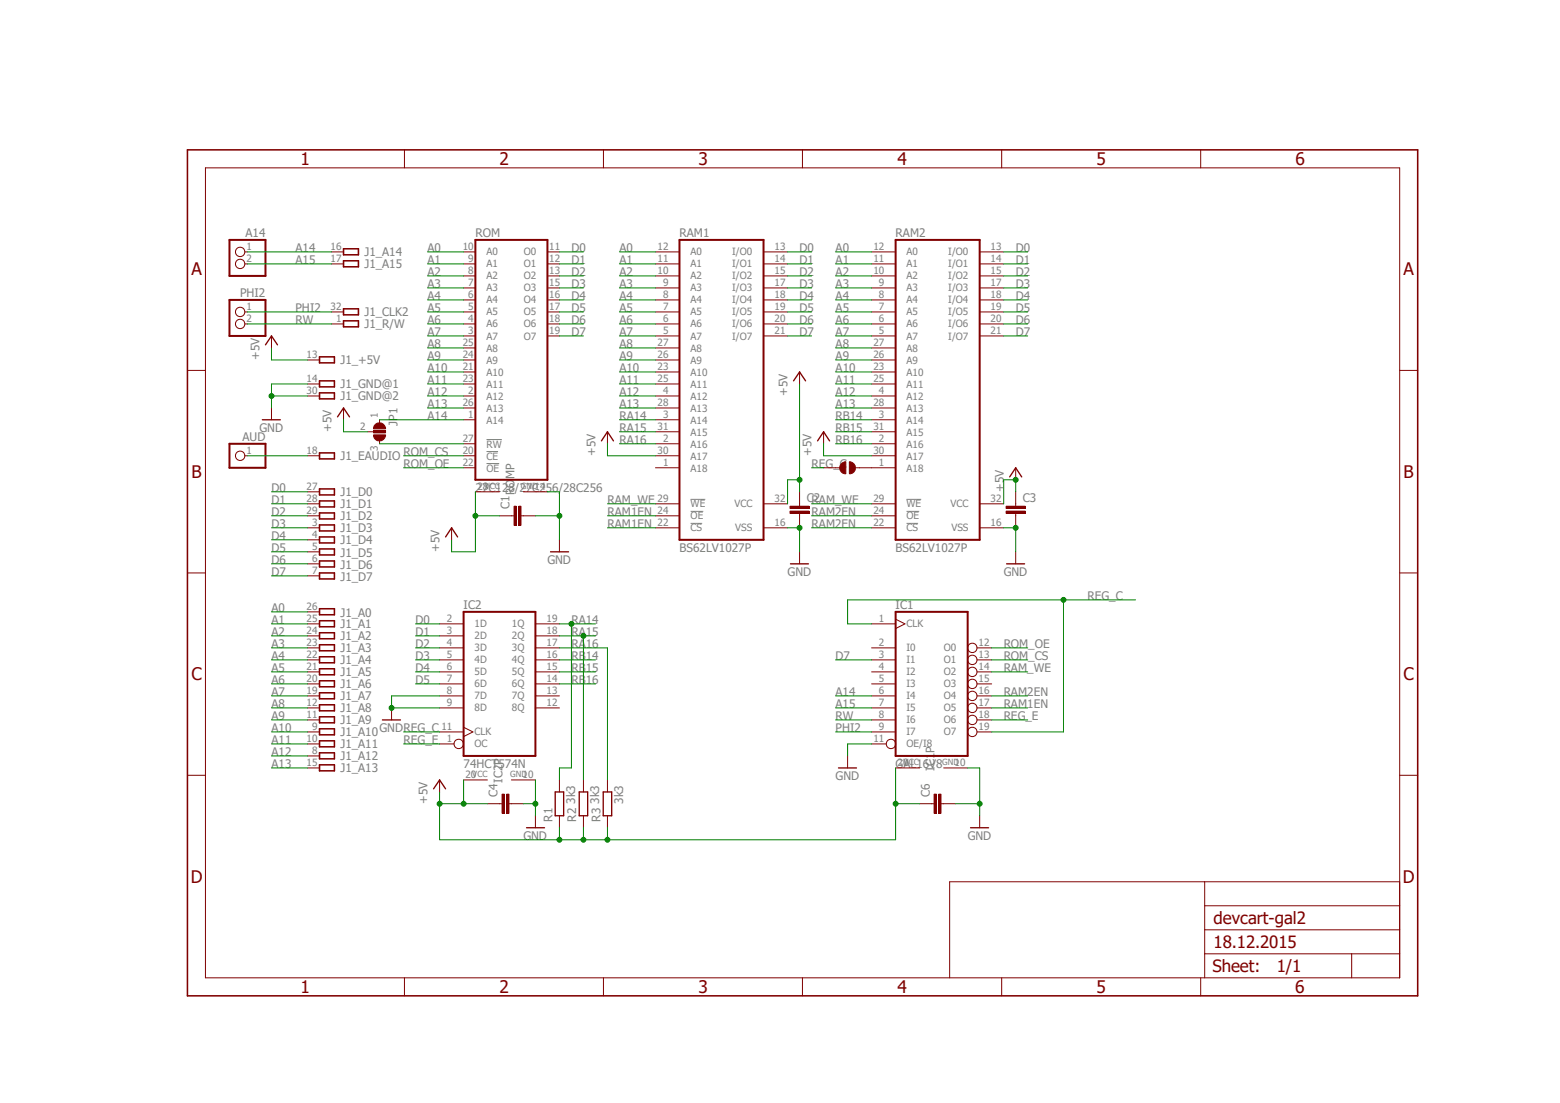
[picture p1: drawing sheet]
<svg xmlns="http://www.w3.org/2000/svg" width="297mm" height="210mm" viewBox="0 0 297 210" stroke-linecap="round" stroke-linejoin="round" font-family="sans-serif">
<path d="M35.2 28.2l235.1 161.9M270.3 28.2l-235.1 161.9" fill="none" stroke="#fff" stroke-width=".19"/>
<path d="M92.6 88.3h2.4M92.6 86h2.2M92.6 83.7h2.9M131.5 95.1h2.8M131.5 97.4h2.4M131.5 99.7h2.2M172.6 95.1h2.8M172.6 97.4h2.4M172.6 99.7h2.2" fill="none" stroke="#808080" stroke-width=".19"/>
<path d="M90.5 45.7h13.7v45.7h-13.7zM129.4 45.7h16v57.1h-16zM170.5 45.7h16v57.1h-16zM88.3 116.5h13.6v27.4h-13.6zM170.5 116.5h13.7v27.4h-13.7z" fill="none" stroke="#800000" stroke-width=".38"/>
<g fill="none" stroke="#800000" stroke-width=".19">
<path d="M39.1 32h227.4v154.2h-227.4zM77 28.5v3.5M114.9 28.5v3.5M152.8 28.5v3.5M190.7 28.5v3.5M228.6 28.5v3.5M63.1 48h2.3M63.1 50.2h2.3M63.1 59.4h2.3M88.3 48h2.2M88.3 50.2h2.2M88.3 52.5h2.2"/>
<path d="M88.3 54.8h2.2M88.3 57.1h2.2M88.3 59.4h2.2M104.2 48h2.3M104.2 50.2h2.3M104.2 52.5h2.3M104.2 54.8h2.3M104.2 57.1h2.3M104.2 59.4h2.3M124.8 48h4.6M124.8 50.2h4.6M124.8 52.5h4.6"/>
<path d="M124.8 54.8h4.6M124.8 57.1h4.6M124.8 59.4h4.6M145.4 48h4.5M145.4 50.2h4.5M145.4 52.5h4.5M145.4 54.8h4.5M145.4 57.1h4.5M145.4 59.4h4.5M165.9 48h4.6M165.9 50.2h4.6M165.9 52.5h4.6"/>
<path d="M165.9 54.8h4.6M165.9 57.1h4.6M165.9 59.4h4.6M186.5 48h4.6M186.5 50.2h4.6M186.5 52.5h4.6M186.5 54.8h4.6M186.5 57.1h4.6M186.5 59.4h4.6M35.7 70.5h3.4M51.7 64v2.3M51.7 77.7v2.2"/>
<path d="M58.5 68.5h2.3M58.5 73.1h2.3M58.5 75.4h2.3M63.1 61.7h2.3M88.3 61.7h2.2M88.3 64h2.2M88.3 66.3h2.2M88.3 68.5h2.2M88.3 70.8h2.2M88.3 73.1h2.2M88.3 75.4h2.2M88.3 77.7h2.2"/>
<path d="M88.3 79.9h2.2M104.2 61.7h2.3M104.2 64h2.3M124.8 61.7h4.6M124.8 64h4.6M124.8 66.3h4.6M124.8 68.5h4.6M124.8 70.8h4.6M124.8 73.1h4.6M124.8 75.4h4.6M124.8 77.7h4.6M124.8 79.9h4.6"/>
<path d="M145.4 61.7h4.5M145.4 64h4.5M152.2 70.8v2.3M165.9 61.7h4.6M165.9 64h4.6M165.9 66.3h4.6M165.9 68.5h4.6M165.9 70.8h4.6M165.9 73.1h4.6M165.9 75.4h4.6M165.9 77.7h4.6M165.9 79.9h4.6"/>
<path d="M186.5 61.7h4.6M186.5 64h4.6M266.5 70.5h3.4M58.5 95.9h2.3M58.5 98.2h2.3M58.5 93.6h2.3M88.3 84.5h2.2M88.3 86.8h2.2M88.3 89.1h2.2M90.5 93.6h4.6M95.1 98.2h2.7M97.9 96.4h.4v3.6h-.4z"/>
<path d="M98.8 96.4h.4v3.6h-.4zM99.2 98.2h2.7M99.7 93.6h4.5M115.7 82.2v2.3M124.8 95.9h4.6M124.8 98.2h4.6M124.8 82.2h4.6M124.8 84.5h4.6M124.8 86.8h4.6M124.8 89.1h4.6M145.4 95.9h4.5M150.4 97.3h3.7v.4h-3.7z"/>
<path d="M150.4 96.4h3.7v.4h-3.7zM152.2 93.6v2.8M152.2 97.7v2.8M156.8 82.2v2.3M165.9 95.9h4.6M165.9 98.2h4.6M165.9 82.2h4.6M165.9 84.5h4.6M165.9 86.8h4.6M165.9 89.1h4.6M186.5 95.9h4.6M191.6 97.3h3.6v.4h-3.6z"/>
<path d="M191.6 96.4h3.6v.4h-3.6zM193.4 89.1v2.3M193.4 93.6v2.8M193.4 97.7v2.8M35.7 109.1h3.4M58.5 100.5h2.3M58.5 118.8h2.3M58.5 102.8h2.3M58.5 105.1h2.3M58.5 107.4h2.3M58.5 109.6h2.3M58.5 116.5h2.3"/>
<path d="M83.7 118.8h4.6M86 100.5v2.3M101.9 118.8h4.6M106.5 102.8v2.3M124.8 100.5h4.6M145.4 100.5h4.5M152.2 105.1v2.3M165.9 100.5h4.6M165.9 118.8h4.6M170.5 117.9l1.8 .9-1.8 .9M186.5 100.5h4.6M193.4 105.1v2.3"/>
<path d="M266.5 109.1h3.4M58.5 121.1h2.3M58.5 123.4h2.3M58.5 125.6h2.3M58.5 127.9h2.3M58.5 130.2h2.3M58.5 132.5h2.3M58.5 134.8h2.3M58.5 139.4h2.3M58.5 137.1h2.3M74.5 134.8v2.3M83.7 121.1h4.6"/>
<path d="M83.7 123.4h4.6M83.7 125.6h4.6M83.7 127.9h4.6M83.7 130.2h4.6M83.7 132.5h4.6M83.7 134.8h4.6M83.7 139.4h4.6M88.3 138.5l1.7 .9-1.7 .9M101.9 121.1h4.6M101.9 123.4h4.6M101.9 125.6h4.6M101.9 127.9h4.6"/>
<path d="M101.9 130.2h4.6M101.9 132.5h4.6M101.9 134.8h4.6M165.9 123.4h4.6M165.9 125.6h4.6M165.9 127.9h4.6M165.9 130.2h4.6M165.9 132.5h4.6M165.9 134.8h4.6M165.9 139.4h4.6M165.9 137.1h4.6M186 123.4h2.8"/>
<path d="M186 125.6h2.8M186 127.9h2.8M186 130.2h2.8M186 132.5h2.8M186 134.8h2.8M186 139.4h2.8M186 137.1h2.8M35.7 147.6h3.4M58.5 141.6h2.3M58.5 143.9h2.3M58.5 146.2h2.3M83.7 141.6h2.7"/>
<path d="M83.7 148.5v2.3M88.3 148.5h4.5M92.8 153h2.7M95.6 151.2h.4v3.7h-.4zM96.5 151.2h.4v3.7h-.4zM96.9 153h2.8M97.4 148.5h4.5M101.9 155.3v2.3M106.5 148.5v2.3M106.5 155.3v2.3M111.1 148.5v2.3M111.1 155.3v2.3"/>
<path d="M115.7 148.5v2.3M115.7 155.3v2.3M161.4 143.9v2.3M165.9 141.6h2.8M170.5 146.2h4.6M175.1 153h2.7M177.8 151.2h.5v3.7h-.5zM178.7 151.2h.5v3.7h-.5zM179.2 153h2.7M179.7 146.2h4.5M186.5 155.3v2.3M266.5 147.6h3.4"/>
<path d="M229.4 167.9v18.3M229.4 177h37.1M229.4 172.5h37.1M266.5 167.9h-85.7v18.3M77 186.2v3.4M114.9 186.2v3.4M152.8 186.2v3.4M190.7 186.2v3.4M228.6 186.2v3.4M229.4 181.6h37.1M257.3 181.6v4.6"/>
<circle cx="185.1" cy="125.6" r=".89"/>
<circle cx="185.1" cy="139.4" r=".89"/>
<circle cx="185.1" cy="123.4" r=".89"/>
<circle cx="185.1" cy="132.5" r=".89"/>
<circle cx="185.1" cy="137.1" r=".89"/>
<circle cx="185.1" cy="134.8" r=".89"/>
<circle cx="185.1" cy="127.9" r=".89"/>
<circle cx="185.1" cy="130.2" r=".89"/>
<circle cx="87.3" cy="141.6" r=".89"/>
<circle cx="169.6" cy="141.6" r=".89"/>
</g>
<g fill="none" stroke="#800000" stroke-width=".3">
<path d="M35.7 28.5h234.2v161.1h-234.2zM65.4 47.4h2.8v1.1h-2.8zM65.4 49.7h2.8v1.1h-2.8zM65.4 58.8h2.8v1.1h-2.8zM60.8 67.9h2.9v1.2h-2.9zM60.8 72.5h2.9v1.2h-2.9zM60.8 74.8h2.9v1.1h-2.9zM65.4 61.1h2.8v1.1h-2.8zM60.8 93.1h2.9v1.1h-2.9zM60.8 95.4h2.9v1.1h-2.9zM60.8 97.7h2.9v1.1h-2.9zM60.8 99.9h2.9v1.2h-2.9z"/>
<path d="M60.8 102.2h2.9v1.2h-2.9zM60.8 104.5h2.9v1.2h-2.9zM60.8 106.8h2.9v1.1h-2.9zM60.8 109.1h2.9v1.1h-2.9zM60.8 115.9h2.9v1.2h-2.9zM60.8 118.2h2.9v1.1h-2.9zM60.8 120.5h2.9v1.1h-2.9zM60.8 122.8h2.9v1.1h-2.9zM60.8 125.1h2.9v1.1h-2.9zM60.8 127.3h2.9v1.2h-2.9zM60.8 129.6h2.9v1.2h-2.9zM60.8 131.9h2.9v1.2h-2.9z"/>
<path d="M60.8 134.2h2.9v1.1h-2.9zM60.8 136.5h2.9v1.1h-2.9zM60.8 138.8h2.9v1.1h-2.9zM60.8 141.1h2.9v1.1h-2.9zM60.8 143.3h2.9v1.2h-2.9zM60.8 145.6h2.9v1.2h-2.9z"/>
</g>
<g fill="none" stroke="#800000" stroke-width=".25">
<path d="M50 79.9h3.4M50.5 65.7l1.2-1.7 1.1 1.7M151.1 72.5l1.1-1.7 1.2 1.7M114.5 83.9l1.2-1.7 1.1 1.7M155.7 83.9l1.1-1.7 1.1 1.7M192.2 90.8l1.2-1.7 1.1 1.7M84.8 102.2l1.2-1.7 1.1 1.7M104.8 105.1h3.4M150.5 107.4h3.4M191.6 107.4h3.5M72.8 137.1h3.4M82.5 150.2l1.2-1.7 1.1 1.7"/>
<path d="M100.2 157.6h3.5M105.7 150.8h1.6v4.5h-1.6zM110.3 150.8h1.6v4.5h-1.6zM114.9 150.8h1.6v4.5h-1.6zM159.6 146.2h3.5M184.8 157.6h3.4"/>
</g>
<path d="M98.1 96.4v3.6M99 96.4v3.6M150.4 97.5h3.7M150.4 96.6h3.7M191.6 97.5h3.6M191.6 96.6h3.6M95.8 151.2v3.7M96.7 151.2v3.7M178.1 151.2v3.7M178.9 151.2v3.7" fill="none" stroke="#800000" stroke-width=".42"/>
<path d="M71.1 82.8h2.3a1.14 1.14 0 0 1-1.1 1.1 1.14 1.14 0 0 1-1.2-1.1z" fill-rule="evenodd" fill="#800000"/>
<path d="M71.1 82.8h2.3a1.14 1.14 0 0 1-1.1 1.1 1.14 1.14 0 0 1-1.2-1.1z" fill="none" stroke="#800000" stroke-width=".19"/>
<path d="M71.5 80.8a1.15 1.15 0 0 1 1.2-.2 1.15 1.15 0 0 1 .7 1.1h-2.3l.1-.6z" fill-rule="evenodd" fill="#800000"/>
<g fill="none" stroke="#800000" stroke-width=".19">
<path d="M46.6 48h.5M46.6 50.2h.5M46.6 59.4h.5M46.6 61.7h.5M65.4 77.7v2.2M72.3 79.9v.8M46.6 86.8h.5M58.5 86.8h2.3M70 82.2h1.9M71.1 82h2.3v.4h-2.3zM71.5 80.8a1.15 1.15 0 0 1 1.2-.2 1.15 1.15 0 0 1 .7 1.1h-2.3l.1-.6zM72.3 83.7v.8"/>
<circle cx="45.7" cy="50.2" r=".89"/>
<circle cx="45.7" cy="48" r=".89"/>
<circle cx="45.7" cy="59.4" r=".89"/>
<circle cx="45.7" cy="61.7" r=".89"/>
<circle cx="45.7" cy="86.8" r=".89"/>
</g>
<path d="M71.1 82.2h2.3" fill="none" stroke="#800000" stroke-width=".42"/>
<path d="M64.3 79.4l1.1-1.7 1.1 1.7" fill="none" stroke="#800000" stroke-width=".25"/>
<path d="M60.8 86.2h2.9v1.2h-2.9z" fill="none" stroke="#800000" stroke-width=".3"/>
<path d="M43.7 45.7h6.8v6.8h-6.8zM43.7 57.1h6.8v6.9h-6.8zM43.7 84.5h6.8v4.6h-6.8z" fill="none" stroke="#800000" stroke-width=".38"/>
<path d="M161.7 87.9a1.14 1.14 0 0 1 1.2 1.2 1.14 1.14 0 0 1-1.2 1.1z" fill-rule="evenodd" fill="#800000"/>
<path d="M161.7 87.9a1.14 1.14 0 0 1 1.2 1.2 1.14 1.14 0 0 1-1.2 1.1z" fill="none" stroke="#800000" stroke-width=".19"/>
<path d="M160.1 88.3l.3-.2 .6-.2v2.3a1.12 1.12 0 0 1-1-.6 1.12 1.12 0 0 1 .1-1.3z" fill-rule="evenodd" fill="#800000"/>
<path d="M156.8 89.1h3.1M160.1 88.3l.3-.2 .6-.2v2.3a1.12 1.12 0 0 1-1-.6 1.12 1.12 0 0 1 .1-1.3zM162.9 89.1h3" fill="none" stroke="#800000" stroke-width=".19"/>
<g fill="none" stroke="#008000" stroke-width=".19">
<path d="M106.5 48h4.6M106.5 50.2h4.6M106.5 52.5h4.6M106.5 54.8h4.6M106.5 57.1h4.6M106.5 59.4h4.6M149.9 48h4.6M149.9 50.2h4.6M149.9 52.5h4.6M149.9 54.8h4.6M149.9 57.1h4.6M149.9 59.4h4.6"/>
<path d="M191.1 48h4.6M191.1 50.2h4.6M191.1 52.5h4.6M191.1 54.8h4.6M191.1 57.1h4.6M191.1 59.4h4.6M51.7 75.4h6.8M58.5 73.1h-6.8v4.6M106.5 61.7h4.6M106.5 64h4.6M149.9 61.7h4.6M149.9 64h4.6"/>
<path d="M191.1 61.7h4.6M191.1 64h4.6M51.7 93.6h6.8M51.7 95.9h6.8M51.7 98.2h6.8M51.7 107.4h6.8M51.7 109.6h6.8M51.7 100.5h6.8M51.7 102.8h6.8M51.7 105.1h6.8M79.1 118.8h4.6M79.1 121.1h4.6"/>
<path d="M79.1 125.6h4.6M79.1 123.4h4.6M79.1 127.9h4.6M79.1 130.2h4.6M159.1 125.6h6.8"/>
</g>
<circle cx="51.7" cy="75.4" r=".46" fill="#008000"/>
<g fill="none" stroke="#008000" stroke-width=".19">
<path d="M101.9 98.2h4.6M104.2 93.6h2.3v9.2"/>
<circle cx="51.7" cy="75.4" r=".46"/>
</g>
<circle cx="106.5" cy="98.2" r=".46" fill="#008000"/>
<g fill="none" stroke="#008000" stroke-width=".19">
<path d="M149.9 100.5h2.3v4.6"/>
<circle cx="106.5" cy="98.2" r=".46"/>
</g>
<circle cx="152.2" cy="100.5" r=".46" fill="#008000"/>
<g fill="none" stroke="#008000" stroke-width=".19">
<path d="M191.1 100.5h2.3v4.6"/>
<circle cx="152.2" cy="100.5" r=".46"/>
</g>
<circle cx="193.4" cy="100.5" r=".46" fill="#008000"/>
<g fill="none" stroke="#008000" stroke-width=".19">
<path d="M181.9 153h4.6M184.2 146.2h2.3v9.1"/>
<circle cx="193.4" cy="100.5" r=".46"/>
</g>
<circle cx="186.5" cy="153" r=".46" fill="#008000"/>
<g fill="none" stroke="#008000" stroke-width=".19">
<path d="M99.7 153h2.2M101.9 148.5v6.8"/>
<circle cx="186.5" cy="153" r=".46"/>
</g>
<circle cx="101.9" cy="153" r=".46" fill="#008000"/>
<g fill="none" stroke="#008000" stroke-width=".19">
<path d="M83.7 132.5h-9.2v2.3h9.2M165.9 141.6h-4.5v2.3"/>
<circle cx="101.9" cy="153" r=".46"/>
</g>
<circle cx="74.5" cy="134.8" r=".46" fill="#008000"/>
<g fill="none" stroke="#008000" stroke-width=".19">
<path d="M47.1 59.4h16M47.1 61.7h16M106.5 118.8h6.9M108.8 118.8v27.4M159.1 139.4h6.8M159.1 137.1h6.8"/>
<circle cx="74.5" cy="134.8" r=".46"/>
</g>
<circle cx="108.8" cy="118.8" r=".46" fill="#008000"/>
<g fill="none" stroke="#008000" stroke-width=".19">
<path d="M117.9 79.9h6.9M106.5 121.1h6.9M111.1 121.1v27.4M108.8 146.2h-2.3v2.3"/>
<circle cx="108.8" cy="118.8" r=".46"/>
</g>
<circle cx="111.1" cy="121.1" r=".46" fill="#008000"/>
<g fill="none" stroke="#008000" stroke-width=".19">
<path d="M47.1 48h16M47.1 50.2h16M81.4 48h6.9M81.4 50.2h6.9M81.4 52.5h6.9M81.4 54.8h6.9M81.4 57.1h6.9M81.4 59.4h6.9M117.9 48h6.9M117.9 50.2h6.9M117.9 52.5h6.9M117.9 54.8h6.9"/>
<path d="M117.9 57.1h6.9M117.9 59.4h6.9M159.1 48h6.8M159.1 50.2h6.8M159.1 52.5h6.8M159.1 54.8h6.8M159.1 57.1h6.8M159.1 59.4h6.8M51.7 66.3v2.2h6.8M72.3 79.9h16M81.4 61.7h6.9M81.4 64h6.9"/>
<path d="M81.4 66.3h6.9M81.4 68.5h6.9M81.4 70.8h6.9M81.4 73.1h6.9M81.4 75.4h6.9M81.4 77.7h6.9M117.9 61.7h6.9M117.9 64h6.9M117.9 66.3h6.9M117.9 68.5h6.9M117.9 70.8h6.9M117.9 73.1h6.9"/>
<path d="M117.9 75.4h6.9M117.9 77.7h6.9M159.1 79.9h6.8M159.1 61.7h6.8M159.1 64h6.8M159.1 66.3h6.8M159.1 68.5h6.8M159.1 70.8h6.8M159.1 73.1h6.8M159.1 75.4h6.8M159.1 77.7h6.8M117.9 82.2h6.9"/>
<path d="M117.9 84.5h6.9M159.1 82.2h6.8M159.1 84.5h6.8M51.7 116.5h6.8M51.7 118.8h6.8M51.7 123.4h6.8M51.7 125.6h6.8M51.7 127.9h6.8M51.7 130.2h6.8M51.7 121.1h6.8M51.7 132.5h6.8M51.7 134.8h6.8"/>
<path d="M51.7 137.1h6.8M51.7 139.4h6.8M106.5 123.4h9.2v25.1M106.5 125.6h6.9M106.5 127.9h6.9M106.5 130.2h6.9M159.1 132.5h6.8M159.1 134.8h6.8M51.7 141.6h6.8M51.7 143.9h6.8M51.7 146.2h6.8M83.7 150.8v2.2h9.1"/>
<path d="M88.3 148.5v4.5"/>
<circle cx="111.1" cy="121.1" r=".46"/>
</g>
<circle cx="88.3" cy="153" r=".46" fill="#008000"/>
<g fill="none" stroke="#008000" stroke-width=".19">
<path d="M83.7 153v6.9h32"/>
<circle cx="88.3" cy="153" r=".46"/>
</g>
<circle cx="83.7" cy="153" r=".46" fill="#008000"/>
<g fill="none" stroke="#008000" stroke-width=".19">
<path d="M111.1 157.6v2.3M115.7 157.6v2.3"/>
<circle cx="83.7" cy="153" r=".46"/>
</g>
<circle cx="111.1" cy="159.9" r=".46" fill="#008000"/>
<g fill="none" stroke="#008000" stroke-width=".19">
<path d="M106.5 157.6v2.3"/>
<circle cx="111.1" cy="159.9" r=".46"/>
</g>
<circle cx="106.5" cy="159.9" r=".46" fill="#008000"/>
<circle cx="106.5" cy="159.9" r=".46" fill="none" stroke="#008000" stroke-width=".19"/>
<circle cx="115.7" cy="159.9" r=".46" fill="#008000"/>
<g fill="none" stroke="#008000" stroke-width=".19">
<path d="M170.5 146.2v13.7h-54.8M170.5 153h4.6"/>
<circle cx="115.7" cy="159.9" r=".46"/>
</g>
<circle cx="170.5" cy="153" r=".46" fill="#008000"/>
<g fill="none" stroke="#008000" stroke-width=".19">
<path d="M90.5 93.6v11.5h-4.5v-2.3M90.5 98.2h4.6"/>
<circle cx="170.5" cy="153" r=".46"/>
</g>
<circle cx="90.5" cy="98.2" r=".46" fill="#008000"/>
<g fill="none" stroke="#008000" stroke-width=".19">
<path d="M152.2 73.1v20.5M152.2 91.4h-2.3v4.5"/>
<circle cx="90.5" cy="98.2" r=".46"/>
</g>
<circle cx="152.2" cy="91.4" r=".46" fill="#008000"/>
<g fill="none" stroke="#008000" stroke-width=".19">
<path d="M193.4 93.6v-2.2h-2.3v4.5"/>
<circle cx="152.2" cy="91.4" r=".46"/>
</g>
<circle cx="193.4" cy="91.4" r=".46" fill="#008000"/>
<g fill="none" stroke="#008000" stroke-width=".19">
<path d="M65.4 79.9v2.3h4.6M115.7 84.5v2.3h9.1M156.8 84.5v2.3h9.1M202.5 114.2v25.2h-13.7M216.2 114.2h-54.8v4.6h4.5"/>
<circle cx="193.4" cy="91.4" r=".46"/>
</g>
<circle cx="202.5" cy="114.2" r=".46" fill="#008000"/>
<g fill="none" stroke="#008000" stroke-width=".19">
<path d="M47.1 86.8h11.4M72.3 84.5h16M76.8 89.1h11.5M76.8 86.8h11.5M115.7 95.9h9.1M115.7 98.2h9.1M154.5 89.1h2.3M154.5 95.9h11.4M154.5 98.2h11.4M115.7 100.5h9.1M154.5 100.5h11.4M76.8 139.4h6.9"/>
<path d="M188.8 125.6h6.9M188.8 123.4h6.9M188.8 127.9h6.9M188.8 134.8h6.9M188.8 132.5h6.9M188.8 137.1h6.9M76.8 141.6h6.9"/>
<circle cx="202.5" cy="114.2" r=".46"/>
</g>
<g font-size="3.3" fill="#800000">
<text x="57.2" y="31.4">1</text>
<text x="95.1" y="31.4">2</text>
<text x="133" y="31.4">3</text>
<text x="170.9" y="31.4">4</text>
<text x="208.7" y="31.4">5</text>
<text x="246.6" y="31.4">6</text>
<text x="36.4" y="52.4">A</text>
<text x="267.2" y="52.4">A</text>
<text x="36.4" y="90.9">B</text>
<text x="267.2" y="90.9">B</text>
<text x="36.4" y="129.5">C</text>
<text x="267.2" y="129.5">C</text>
<text x="36.3" y="168.1">D</text>
<text x="267.1" y="168.1">D</text>
<text x="57.2" y="189.1">1</text>
<text x="95.1" y="189.1">2</text>
<text x="133" y="189.1">3</text>
<text x="170.9" y="189.1">4</text>
<text x="208.7" y="189.1">5</text>
<text x="246.6" y="189.1">6</text>
</g>
<g font-size="3.2" fill="#800000">
<text x="231.1" y="175.9">devcart-gal2</text>
<text x="230.8" y="185.2">Sheet:</text>
<text x="231.1" y="180.5">18.12.2015</text>
<text x="243.1" y="185">1/1</text>
</g>
<g font-size="2.2" fill="#808080">
<text x="46.7" y="45.1">A14</text>
<text x="56.3" y="48">A14</text>
<text x="81.4" y="48">A0</text>
<text x="90.6" y="45.1">ROM</text>
<text x="108.8" y="48">D0</text>
<text x="117.9" y="48">A0</text>
<text x="129.4" y="45.1">RAM1</text>
<text x="152.2" y="48">D0</text>
<text x="159.1" y="48">A0</text>
<text x="170.5" y="45.1">RAM2</text>
<text x="193.4" y="48">D0</text>
<text x="56.3" y="50.2">A15</text>
<text x="69.4" y="48.8">J1_A14</text>
<text x="69.4" y="51.1">J1_A15</text>
<text x="81.4" y="50.2">A1</text>
<text x="81.4" y="52.5">A2</text>
<text x="108.8" y="50.2">D1</text>
<text x="108.8" y="52.5">D2</text>
<text x="117.9" y="50.2">A1</text>
<text x="117.9" y="52.5">A2</text>
<text x="152.2" y="50.2">D1</text>
<text x="152.2" y="52.5">D2</text>
<text x="159.1" y="50.2">A1</text>
<text x="159.1" y="52.5">A2</text>
<text x="193.4" y="52.5">D2</text>
<text x="193.4" y="50.2">D1</text>
<text x="45.7" y="56.5">PHI2</text>
<text x="56.3" y="59.4">PHI2</text>
<text x="81.4" y="54.8">A3</text>
<text x="81.4" y="57.1">A4</text>
<text x="81.4" y="59.4">A5</text>
<text x="108.8" y="54.8">D3</text>
<text x="108.8" y="57.1">D4</text>
<text x="108.8" y="59.4">D5</text>
<text x="117.9" y="54.8">A3</text>
<text x="117.9" y="57.1">A4</text>
<text x="117.9" y="59.4">A5</text>
<text x="152.2" y="54.8">D3</text>
<text x="152.2" y="57.1">D4</text>
<text x="152.2" y="59.4">D5</text>
<text x="159.1" y="54.8">A3</text>
<text x="159.1" y="57.1">A4</text>
<text x="159.1" y="59.4">A5</text>
<text x="193.4" y="54.8">D3</text>
<text x="193.4" y="57.1">D4</text>
<text x="193.4" y="59.4">D5</text>
<text x="56.3" y="61.7">RW</text>
<text x="69.4" y="60.2">J1_CLK2</text>
<text x="69.4" y="62.5">J1_R/W</text>
<text x="81.4" y="61.7">A6</text>
<text x="81.4" y="64">A7</text>
<text x="108.8" y="61.7">D6</text>
<text x="108.8" y="64">D7</text>
<text x="117.9" y="61.7">A6</text>
<text x="117.9" y="64">A7</text>
<text x="152.2" y="61.7">D6</text>
<text x="152.2" y="64">D7</text>
<text x="159.1" y="61.7">A6</text>
<text x="159.1" y="64">A7</text>
<text x="193.4" y="61.7">D6</text>
<text x="193.4" y="64">D7</text>
<text x="49.4" y="68.5" transform="rotate(-90 49.4 68.5)">+5V</text>
<text x="64.8" y="69.4">J1_+5V</text>
<text x="81.4" y="66.3">A8</text>
<text x="81.4" y="68.5">A9</text>
<text x="81.4" y="70.8">A10</text>
<text x="117.9" y="66.3">A8</text>
<text x="117.9" y="68.5">A9</text>
<text x="117.9" y="70.8">A10</text>
<text x="159.1" y="66.3">A8</text>
<text x="159.1" y="68.5">A9</text>
<text x="159.1" y="70.8">A10</text>
<text x="64.8" y="74">J1_GND@1</text>
<text x="64.8" y="76.2">J1_GND@2</text>
<text x="81.4" y="73.1">A11</text>
<text x="81.4" y="75.4">A12</text>
<text x="81.4" y="77.7">A13</text>
<text x="117.9" y="73.1">A11</text>
<text x="117.9" y="75.4">A12</text>
<text x="117.9" y="77.7">A13</text>
<text x="149.9" y="75.4" transform="rotate(-90 149.9 75.4)">+5V</text>
<text x="159.1" y="73.1">A11</text>
<text x="159.1" y="75.4">A12</text>
<text x="159.1" y="77.7">A13</text>
<text x="46.2" y="83.9">AUD</text>
<text x="49.4" y="82.2">GND</text>
<text x="63.1" y="82.2" transform="rotate(-90 63.1 82.2)">+5V</text>
<text x="75.7" y="81.1" transform="rotate(-90 75.7 81.1)">JP1</text>
<text x="81.4" y="80">A14</text>
<text x="117.9" y="80">RA14</text>
<text x="117.9" y="82.2">RA15</text>
<text x="159.1" y="80">RB14</text>
<text x="159.1" y="82.2">RB15</text>
<text x="64.8" y="87.7">J1_EAUDIO</text>
<text x="76.8" y="86.8">ROM_CS</text>
<text x="76.8" y="89.1">ROM_OE</text>
<text x="113.4" y="86.8" transform="rotate(-90 113.4 86.8)">+5V</text>
<text x="117.9" y="84.5">RA16</text>
<text x="154.5" y="86.8" transform="rotate(-90 154.5 86.8)">+5V</text>
<text x="154.5" y="89.1">REG_C</text>
<text x="159.1" y="84.5">RB16</text>
<text x="51.7" y="93.6">D0</text>
<text x="51.7" y="95.9">D1</text>
<text x="64.8" y="94.5">J1_D0</text>
<text x="90.6" y="93.6">27C128/27C256/28C256</text>
<text x="98" y="94.2" transform="rotate(-90 98 94.2)">ROMP</text>
<text x="115.7" y="95.9">RAM_WE</text>
<text x="153.6" y="95.6">C2</text>
<text x="154.5" y="95.9">RAM_WE</text>
<text x="191.1" y="93.6" transform="rotate(-90 191.1 93.6)">+5V</text>
<text x="194.7" y="95.6">C3</text>
<text x="51.7" y="98.2">D2</text>
<text x="51.7" y="100.5">D3</text>
<text x="64.8" y="96.8">J1_D1</text>
<text x="64.8" y="99.1">J1_D2</text>
<text x="64.8" y="101.4">J1_D3</text>
<text x="97" y="96.9" transform="rotate(-90 97 96.9)">C1</text>
<text x="115.7" y="98.2">RAM1EN</text>
<text x="115.7" y="100.5">RAM1EN</text>
<text x="154.5" y="98.2">RAM2EN</text>
<text x="154.5" y="100.5">RAM2EN</text>
<text x="51.7" y="107.4">D6</text>
<text x="51.7" y="102.8">D4</text>
<text x="51.7" y="105.1">D5</text>
<text x="64.8" y="103.7">J1_D4</text>
<text x="64.8" y="106">J1_D5</text>
<text x="83.7" y="105.1" transform="rotate(-90 83.7 105.1)">+5V</text>
<text x="104.2" y="107.4">GND</text>
<text x="129.4" y="105.1">BS62LV1027P</text>
<text x="170.5" y="105.1">BS62LV1027P</text>
<text x="51.7" y="109.6">D7</text>
<text x="64.8" y="108.2">J1_D6</text>
<text x="64.8" y="110.5">J1_D7</text>
<text x="149.9" y="109.6">GND</text>
<text x="191.1" y="109.6">GND</text>
<text x="51.7" y="116.5">A0</text>
<text x="51.7" y="118.8">A1</text>
<text x="64.8" y="117.4">J1_A0</text>
<text x="64.8" y="119.6">J1_A1</text>
<text x="79.1" y="118.8">D0</text>
<text x="88.3" y="116">IC2</text>
<text x="108.8" y="118.8">RA14</text>
<text x="170.5" y="116">IC1</text>
<text x="207.1" y="114.2">REG_C</text>
<text x="51.7" y="121.1">A2</text>
<text x="51.7" y="123.4">A3</text>
<text x="51.7" y="125.6">A4</text>
<text x="64.8" y="121.9">J1_A2</text>
<text x="64.8" y="124.2">J1_A3</text>
<text x="79.1" y="121.1">D1</text>
<text x="79.1" y="123.4">D2</text>
<text x="79.1" y="125.6">D3</text>
<text x="108.8" y="121.1">RA15</text>
<text x="108.8" y="123.4">RA16</text>
<text x="108.8" y="125.6">RB14</text>
<text x="159.1" y="125.6">D7</text>
<text x="191.1" y="125.6">ROM_CS</text>
<text x="191.1" y="123.4">ROM_OE</text>
<text x="51.7" y="127.9">A5</text>
<text x="51.7" y="130.2">A6</text>
<text x="64.8" y="126.5">J1_A4</text>
<text x="64.8" y="128.8">J1_A5</text>
<text x="64.8" y="131.1">J1_A6</text>
<text x="79.1" y="127.9">D4</text>
<text x="79.1" y="130.2">D5</text>
<text x="108.8" y="127.9">RB15</text>
<text x="108.8" y="130.2">RB16</text>
<text x="191.1" y="127.9">RAM_WE</text>
<text x="51.7" y="132.5">A7</text>
<text x="51.7" y="134.8">A8</text>
<text x="51.7" y="137.1">A9</text>
<text x="64.8" y="133.4">J1_A7</text>
<text x="64.8" y="135.6">J1_A8</text>
<text x="64.8" y="137.9">J1_A9</text>
<text x="159.1" y="137.1">RW</text>
<text x="159.1" y="132.5">A14</text>
<text x="159.1" y="134.8">A15</text>
<text x="191.1" y="134.8">RAM1EN</text>
<text x="191.1" y="132.5">RAM2EN</text>
<text x="191.1" y="137.1">REG_E</text>
<text x="51.7" y="139.4">A10</text>
<text x="51.7" y="141.6">A11</text>
<text x="51.7" y="143.9">A12</text>
<text x="64.8" y="140.2">J1_A10</text>
<text x="64.8" y="142.5">J1_A11</text>
<text x="72.3" y="139.4">GNDREG_C</text>
<text x="76.8" y="141.6">REG_E</text>
<text x="159.1" y="139.4">PHI2</text>
<text x="51.7" y="146.2">A13</text>
<text x="64.8" y="144.8">J1_A12</text>
<text x="64.8" y="147.1">J1_A13</text>
<text x="88.3" y="146.2">74HCT574N</text>
<text x="95.7" y="149.1" transform="rotate(-90 95.7 149.1)">IC2P</text>
<text x="159.1" y="148.5">GND</text>
<text x="170.5" y="146.2">GAL16V8</text>
<text x="177.9" y="146.8" transform="rotate(-90 177.9 146.8)">IC1P</text>
<text x="81.4" y="153.1" transform="rotate(-90 81.4 153.1)">+5V</text>
<text x="94.7" y="151.7" transform="rotate(-90 94.7 151.7)">C4</text>
<text x="109.5" y="153.1" transform="rotate(-90 109.5 153.1)">3k3</text>
<text x="114.1" y="153.1" transform="rotate(-90 114.1 153.1)">3k3</text>
<text x="118.6" y="153.1" transform="rotate(-90 118.6 153.1)">3k3</text>
<text x="177" y="151.7" transform="rotate(-90 177 151.7)">C6</text>
<text x="99.7" y="159.9">GND</text>
<text x="105.2" y="156.5" transform="rotate(-90 105.2 156.5)">R1</text>
<text x="109.7" y="156.5" transform="rotate(-90 109.7 156.5)">R2</text>
<text x="114.3" y="156.5" transform="rotate(-90 114.3 156.5)">R3</text>
<text x="184.2" y="159.9">GND</text>
</g>
<g font-size="1.9" fill="#808080">
<text x="46.9" y="47.6">1</text>
<text x="62.9" y="47.6">16</text>
<text x="88.1" y="47.6">10</text>
<text x="104.6" y="47.6">11</text>
<text x="125.2" y="47.6">12</text>
<text x="147.5" y="47.6">13</text>
<text x="166.3" y="47.6">12</text>
<text x="188.6" y="47.6">13</text>
<text x="46.9" y="49.9">2</text>
<text x="62.9" y="49.9">17</text>
<text x="89.2" y="52.2">8</text>
<text x="89.2" y="49.9">9</text>
<text x="92.6" y="53.2">A2</text>
<text x="92.6" y="50.9">A1</text>
<text x="92.6" y="48.6">A0</text>
<text x="99.7" y="48.6">O0</text>
<text x="99.7" y="50.9">O1</text>
<text x="99.7" y="53.2">O2</text>
<text x="104.6" y="49.9">12</text>
<text x="104.6" y="52.2">13</text>
<text x="125.2" y="49.9">11</text>
<text x="125.2" y="52.2">10</text>
<text x="131.5" y="48.6">A0</text>
<text x="131.5" y="50.9">A1</text>
<text x="131.5" y="53.2">A2</text>
<text x="139.4" y="48.6">I/O0</text>
<text x="139.4" y="50.9">I/O1</text>
<text x="139.4" y="53.2">I/O2</text>
<text x="147.5" y="49.9">14</text>
<text x="147.5" y="52.2">15</text>
<text x="166.3" y="49.9">11</text>
<text x="166.3" y="52.2">10</text>
<text x="172.6" y="48.6">A0</text>
<text x="172.6" y="50.9">A1</text>
<text x="172.6" y="53.2">A2</text>
<text x="180.6" y="48.6">I/O0</text>
<text x="180.6" y="50.9">I/O1</text>
<text x="180.6" y="53.2">I/O2</text>
<text x="188.6" y="49.9">14</text>
<text x="188.6" y="52.2">15</text>
<text x="46.9" y="59.1">1</text>
<text x="62.9" y="59.1">32</text>
<text x="89.2" y="59.1">5</text>
<text x="89.2" y="56.8">6</text>
<text x="89.2" y="54.5">7</text>
<text x="92.6" y="57.8">A4</text>
<text x="92.6" y="55.5">A3</text>
<text x="99.7" y="55.5">O3</text>
<text x="99.7" y="57.8">O4</text>
<text x="104.6" y="54.5">15</text>
<text x="104.6" y="56.8">16</text>
<text x="104.6" y="59.1">17</text>
<text x="126.2" y="54.5">9</text>
<text x="126.2" y="56.8">8</text>
<text x="126.2" y="59.1">7</text>
<text x="131.5" y="55.5">A3</text>
<text x="131.5" y="57.8">A4</text>
<text x="139.4" y="55.5">I/O3</text>
<text x="139.4" y="57.8">I/O4</text>
<text x="147.5" y="54.5">17</text>
<text x="147.5" y="56.8">18</text>
<text x="147.5" y="59.1">19</text>
<text x="167.3" y="54.5">9</text>
<text x="167.3" y="56.8">8</text>
<text x="167.3" y="59.1">7</text>
<text x="172.6" y="55.5">A3</text>
<text x="172.6" y="57.8">A4</text>
<text x="180.6" y="55.5">I/O3</text>
<text x="180.6" y="57.8">I/O4</text>
<text x="188.6" y="54.5">17</text>
<text x="188.6" y="56.8">18</text>
<text x="188.6" y="59.1">19</text>
<text x="46.9" y="61.3">2</text>
<text x="64" y="61.3">1</text>
<text x="88.1" y="65.9">25</text>
<text x="89.2" y="63.6">3</text>
<text x="89.2" y="61.3">4</text>
<text x="92.6" y="64.6">A7</text>
<text x="92.6" y="62.4">A6</text>
<text x="92.6" y="60.1">A5</text>
<text x="99.7" y="60.1">O5</text>
<text x="99.7" y="62.4">O6</text>
<text x="99.7" y="64.6">O7</text>
<text x="104.6" y="61.3">18</text>
<text x="104.6" y="63.6">19</text>
<text x="125.2" y="65.9">27</text>
<text x="126.2" y="61.3">6</text>
<text x="126.2" y="63.6">5</text>
<text x="131.5" y="60.1">A5</text>
<text x="131.5" y="62.4">A6</text>
<text x="131.5" y="64.6">A7</text>
<text x="139.4" y="60.1">I/O5</text>
<text x="139.4" y="62.4">I/O6</text>
<text x="139.4" y="64.6">I/O7</text>
<text x="147.5" y="61.3">20</text>
<text x="147.5" y="63.6">21</text>
<text x="166.3" y="65.9">27</text>
<text x="167.3" y="61.3">6</text>
<text x="167.3" y="63.6">5</text>
<text x="172.6" y="60.1">A5</text>
<text x="172.6" y="62.4">A6</text>
<text x="172.6" y="64.6">A7</text>
<text x="180.6" y="60.1">I/O5</text>
<text x="180.6" y="62.4">I/O6</text>
<text x="180.6" y="64.6">I/O7</text>
<text x="188.6" y="61.3">20</text>
<text x="188.6" y="63.6">21</text>
<text x="58.4" y="68.2">13</text>
<text x="88.1" y="70.5">21</text>
<text x="88.1" y="68.2">24</text>
<text x="92.6" y="71.5">A10</text>
<text x="92.6" y="69.2">A9</text>
<text x="92.6" y="66.9">A8</text>
<text x="125.2" y="68.2">26</text>
<text x="125.2" y="70.5">23</text>
<text x="131.5" y="66.9">A8</text>
<text x="131.5" y="69.2">A9</text>
<text x="131.5" y="71.5">A10</text>
<text x="166.3" y="68.2">26</text>
<text x="166.3" y="70.5">23</text>
<text x="172.6" y="66.9">A8</text>
<text x="172.6" y="69.2">A9</text>
<text x="172.6" y="71.5">A10</text>
<text x="58.4" y="72.8">14</text>
<text x="58.4" y="75.1">30</text>
<text x="88.1" y="72.8">23</text>
<text x="88.1" y="77.3">26</text>
<text x="89.2" y="75.1">2</text>
<text x="92.6" y="76.1">A12</text>
<text x="92.6" y="73.8">A11</text>
<text x="125.2" y="72.8">25</text>
<text x="125.2" y="77.3">28</text>
<text x="126.2" y="75.1">4</text>
<text x="131.5" y="73.8">A11</text>
<text x="131.5" y="76.1">A12</text>
<text x="166.3" y="72.8">25</text>
<text x="166.3" y="77.3">28</text>
<text x="167.3" y="75.1">4</text>
<text x="172.6" y="73.8">A11</text>
<text x="172.6" y="76.1">A12</text>
<text x="68.6" y="81.9">2</text>
<text x="71.9" y="79.6" transform="rotate(-90 71.9 79.6)">1</text>
<text x="89.2" y="79.6">1</text>
<text x="92.6" y="78.4">A13</text>
<text x="92.6" y="80.6">A14</text>
<text x="125.2" y="81.9">31</text>
<text x="126.2" y="79.6">3</text>
<text x="131.5" y="78.4">A13</text>
<text x="131.5" y="80.6">A14</text>
<text x="131.5" y="82.9">A15</text>
<text x="166.3" y="81.9">31</text>
<text x="167.3" y="79.6">3</text>
<text x="172.6" y="78.4">A13</text>
<text x="172.6" y="80.6">A14</text>
<text x="172.6" y="82.9">A15</text>
<text x="46.9" y="86.5">1</text>
<text x="58.4" y="86.5">18</text>
<text x="71.9" y="85.9" transform="rotate(-90 71.9 85.9)">3</text>
<text x="88.1" y="88.8">22</text>
<text x="88.1" y="86.5">20</text>
<text x="88.1" y="84.2">27</text>
<text x="92.6" y="89.8">OE</text>
<text x="92.6" y="87.5">CE</text>
<text x="92.6" y="85.2">RW</text>
<text x="125.2" y="86.5">30</text>
<text x="126.2" y="84.2">2</text>
<text x="126.2" y="88.8">1</text>
<text x="131.5" y="85.2">A16</text>
<text x="131.5" y="87.5">A17</text>
<text x="131.5" y="89.8">A18</text>
<text x="166.3" y="86.5">30</text>
<text x="167.3" y="84.2">2</text>
<text x="167.3" y="88.8">1</text>
<text x="172.6" y="85.2">A16</text>
<text x="172.6" y="87.5">A17</text>
<text x="172.6" y="89.8">A18</text>
<text x="58.4" y="93.3">27</text>
<text x="58.4" y="95.6">28</text>
<text x="90.9" y="93.3">28</text>
<text x="101.8" y="93.3">14</text>
<text x="125.2" y="95.6">29</text>
<text x="147.5" y="95.6">32</text>
<text x="166.3" y="95.6">29</text>
<text x="188.6" y="95.6">32</text>
<text x="58.4" y="97.9">29</text>
<text x="59.4" y="100.2">3</text>
<text x="125.2" y="97.9">24</text>
<text x="125.2" y="100.2">22</text>
<text x="131.5" y="96.6">WE</text>
<text x="131.5" y="98.9">OE</text>
<text x="131.5" y="101.2">CS</text>
<text x="139.8" y="96.6">VCC</text>
<text x="140" y="101.2">VSS</text>
<text x="147.5" y="100.2">16</text>
<text x="166.3" y="97.9">24</text>
<text x="166.3" y="100.2">22</text>
<text x="172.6" y="96.6">WE</text>
<text x="172.6" y="98.9">OE</text>
<text x="172.6" y="101.2">CS</text>
<text x="181" y="96.6">VCC</text>
<text x="181.1" y="101.2">VSS</text>
<text x="188.6" y="100.2">16</text>
<text x="59.4" y="102.5">4</text>
<text x="59.4" y="104.8">5</text>
<text x="59.4" y="107.1">6</text>
<text x="59.4" y="109.3">7</text>
<text x="58.4" y="116.2">26</text>
<text x="58.4" y="118.4">25</text>
<text x="85.1" y="118.4">2</text>
<text x="90.3" y="119.5">1D</text>
<text x="97.5" y="119.5">1Q</text>
<text x="104.1" y="118.4">19</text>
<text x="167.3" y="118.4">1</text>
<text x="172.6" y="119.5">CLK</text>
<text x="58.4" y="120.7">24</text>
<text x="58.4" y="123">23</text>
<text x="58.4" y="125.3">22</text>
<text x="85.1" y="120.7">3</text>
<text x="85.1" y="123">4</text>
<text x="85.1" y="125.3">5</text>
<text x="90.3" y="121.8">2D</text>
<text x="90.3" y="124">3D</text>
<text x="97.5" y="124">3Q</text>
<text x="97.5" y="121.8">2Q</text>
<text x="104.1" y="125.3">16</text>
<text x="104.1" y="123">17</text>
<text x="104.1" y="120.7">18</text>
<text x="167.3" y="123">2</text>
<text x="167.3" y="125.3">3</text>
<text x="172.6" y="124">I0</text>
<text x="179.7" y="124">O0</text>
<text x="186.3" y="125.3">13</text>
<text x="186.3" y="123">12</text>
<text x="58.4" y="127.6">21</text>
<text x="58.4" y="129.9">20</text>
<text x="85.1" y="127.6">6</text>
<text x="85.1" y="129.9">7</text>
<text x="90.3" y="126.3">4D</text>
<text x="90.3" y="128.6">5D</text>
<text x="90.3" y="130.9">6D</text>
<text x="97.5" y="130.9">6Q</text>
<text x="97.5" y="128.6">5Q</text>
<text x="97.5" y="126.3">4Q</text>
<text x="104.1" y="129.9">14</text>
<text x="104.1" y="127.6">15</text>
<text x="167.3" y="127.6">4</text>
<text x="167.3" y="129.9">5</text>
<text x="172.6" y="126.3">I1</text>
<text x="172.6" y="128.6">I2</text>
<text x="172.6" y="130.9">I3</text>
<text x="179.7" y="126.3">O1</text>
<text x="179.7" y="128.6">O2</text>
<text x="179.7" y="130.9">O3</text>
<text x="186.3" y="127.6">14</text>
<text x="186.3" y="129.9">15</text>
<text x="58.4" y="132.2">19</text>
<text x="58.4" y="134.5">12</text>
<text x="58.4" y="136.7">11</text>
<text x="85.1" y="132.2">8</text>
<text x="85.1" y="134.5">9</text>
<text x="90.3" y="133.2">7D</text>
<text x="90.3" y="135.5">8D</text>
<text x="97.5" y="135.5">8Q</text>
<text x="97.5" y="133.2">7Q</text>
<text x="104.1" y="134.5">12</text>
<text x="104.1" y="132.2">13</text>
<text x="167.3" y="132.2">6</text>
<text x="167.3" y="134.5">7</text>
<text x="167.3" y="136.7">8</text>
<text x="172.6" y="133.2">I4</text>
<text x="172.6" y="135.5">I5</text>
<text x="172.6" y="137.8">I6</text>
<text x="179.7" y="133.2">O4</text>
<text x="179.7" y="135.5">O5</text>
<text x="179.7" y="137.8">O6</text>
<text x="186.3" y="132.2">16</text>
<text x="186.3" y="134.5">17</text>
<text x="186.3" y="136.7">18</text>
<text x="58.4" y="141.3">10</text>
<text x="59.4" y="139">9</text>
<text x="59.4" y="143.6">8</text>
<text x="84" y="139">11</text>
<text x="85.1" y="141.3">1</text>
<text x="90.3" y="142.3">OC</text>
<text x="90.3" y="140">CLK</text>
<text x="166.3" y="141.3">11</text>
<text x="167.3" y="139">9</text>
<text x="172.6" y="140">I7</text>
<text x="172.6" y="142.3">OE/I8</text>
<text x="179.7" y="140">O7</text>
<text x="186.3" y="139">19</text>
<text x="58.4" y="145.9">15</text>
<text x="88.6" y="148.2">20</text>
<text x="99.5" y="148.2">10</text>
<text x="170.9" y="145.9">20</text>
<text x="181.7" y="145.9">10</text>
</g>
<g font-size="1.6" fill="#808080">
<text x="92.3" y="93.1">VCC</text>
<text x="99.2" y="93.1">GND</text>
<text x="89.9" y="147.9">VCC</text>
<text x="97.2" y="147.9">GND</text>
<text x="172" y="145.6">VCC</text>
<text x="179.4" y="145.6">GND</text>
</g>
</svg>
